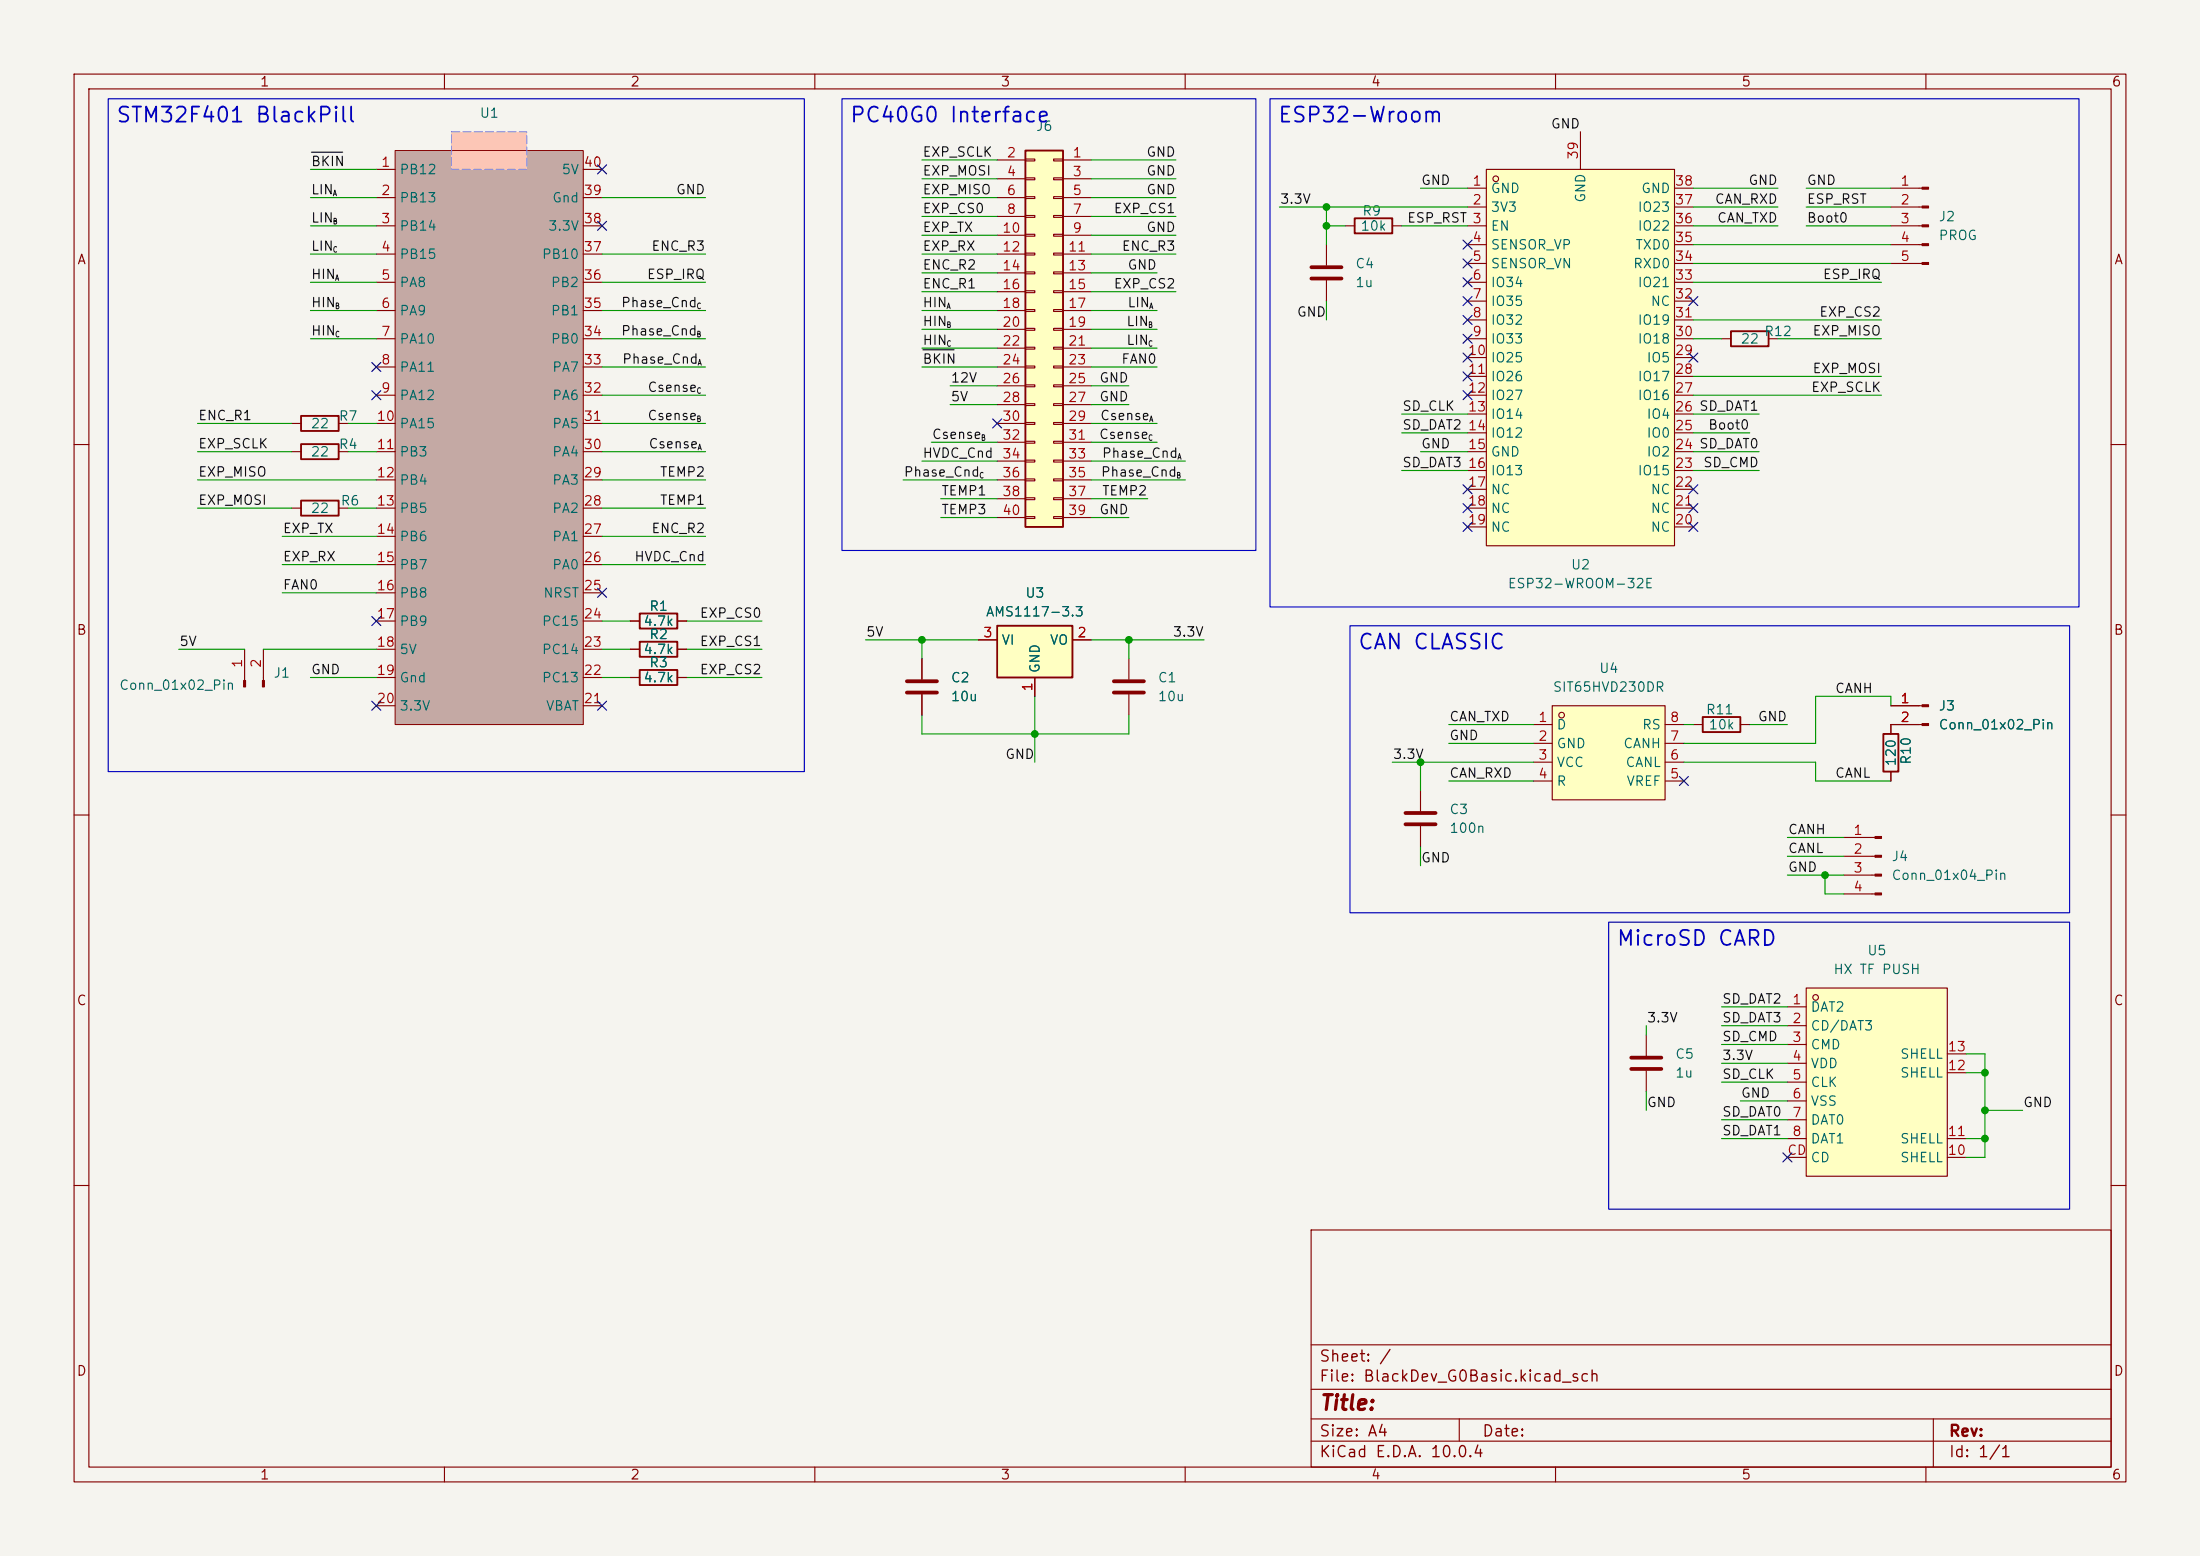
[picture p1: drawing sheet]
<svg xmlns="http://www.w3.org/2000/svg" width="297mm" height="210mm" viewBox="0 0 297 210" stroke-linecap="round" stroke-linejoin="round" font-family="sans-serif">
<path d="M0 0h297v210h-297z" fill="#f5f4ef" stroke="#f5f4ef" stroke-width=".14"/>
<g fill="none" stroke="#840000" stroke-width=".15">
<path d="M10 10h277v190h-277zM12 12h273v186h-273zM60 10v2M110 10v2M160 10v2M210 10v2M260 10v2M10 60h2M285 60h2M85.1 87.6h1.3M91.4 87.6h1.3M10 110h2"/>
<path d="M285 110h2M10 160h2M177 166h108v32h-108zM285 160h2M60 198v2M110 198v2M160 198v2M177 194.5h108M177 191.5h108M177 187.5h108M177 181.5h108M197 191.5v3"/>
<path d="M210 198v2M260 198v2M261 191.5v6.5"/>
</g>
<path d="M86.4 86.6h5v2h-5z" fill="none" stroke="#840000" stroke-width=".25"/>
<path d="M138.4 20.3h5.1v50.8h-5.1z" fill="#ffffc2"/>
<path d="M138.4 20.3h5.1v50.8h-5.1z" fill="none" stroke="#840000" stroke-width=".25"/>
<g fill="none" stroke="#840000" stroke-width=".15">
<path d="M134.6 21.6h3.8M134.6 24.1h3.8M134.6 26.7h3.8M134.6 29.2h3.8M134.6 31.8h3.8M134.6 34.3h3.8M134.6 36.8h3.8M134.6 39.4h3.8M138.4 21.5h1.3v.2h-1.3zM138.4 24h1.3v.3h-1.3zM138.4 26.5h1.3v.3h-1.3zM138.4 29.1h1.3v.2h-1.3z"/>
<path d="M138.4 31.6h1.3v.3h-1.3zM138.4 34.2h1.3v.2h-1.3zM138.4 36.7h1.3v.3h-1.3zM138.4 39.2h1.3v.3h-1.3zM142.2 21.5h1.3v.2h-1.3zM142.2 24h1.3v.3h-1.3zM142.2 26.5h1.3v.3h-1.3zM142.2 29.1h1.3v.2h-1.3zM142.2 31.6h1.3v.3h-1.3zM142.2 34.2h1.3v.2h-1.3zM142.2 36.7h1.3v.3h-1.3zM142.2 39.2h1.3v.3h-1.3z"/>
<path d="M143.5 21.6h3.8M143.5 24.1h3.8M143.5 26.7h3.8M143.5 29.2h3.8M143.5 31.8h3.8M143.5 34.3h3.8M143.5 36.8h3.8M143.5 39.4h3.8M134.6 41.9h3.8M134.6 44.5h3.8M134.6 47h3.8M134.6 49.5h3.8"/>
<path d="M134.6 52.1h3.8M134.6 54.6h3.8M134.6 57.2h3.8M134.6 59.7h3.8M138.4 41.8h1.3v.2h-1.3zM138.4 44.3h1.3v.3h-1.3zM138.4 46.9h1.3v.2h-1.3zM138.4 49.4h1.3v.3h-1.3zM138.4 51.9h1.3v.3h-1.3zM138.4 54.5h1.3v.2h-1.3zM138.4 57h1.3v.3h-1.3zM138.4 59.6h1.3v.2h-1.3z"/>
<path d="M142.2 41.8h1.3v.2h-1.3zM142.2 44.3h1.3v.3h-1.3zM142.2 46.9h1.3v.2h-1.3zM142.2 49.4h1.3v.3h-1.3zM142.2 51.9h1.3v.3h-1.3zM142.2 54.5h1.3v.2h-1.3zM142.2 57h1.3v.3h-1.3zM142.2 59.6h1.3v.2h-1.3zM143.5 41.9h3.8M143.5 44.5h3.8M143.5 47h3.8M143.5 49.5h3.8"/>
<path d="M143.5 52.1h3.8M143.5 54.6h3.8M143.5 57.2h3.8M143.5 59.7h3.8M134.6 62.2h3.8M134.6 64.8h3.8M134.6 67.3h3.8M134.6 69.9h3.8M138.4 62.1h1.3v.3h-1.3zM138.4 64.6h1.3v.3h-1.3zM138.4 67.2h1.3v.2h-1.3zM138.4 69.7h1.3v.3h-1.3z"/>
<path d="M142.2 62.1h1.3v.3h-1.3zM142.2 64.6h1.3v.3h-1.3zM142.2 67.2h1.3v.2h-1.3zM142.2 69.7h1.3v.3h-1.3zM143.5 62.2h3.8M143.5 64.8h3.8M143.5 67.3h3.8M143.5 69.9h3.8"/>
</g>
<path d="M134.6 84.5h10.2v6.9h-10.2z" fill="#ffffc2"/>
<path d="M182.9 29.5h5.1v2h-5.1zM233.7 44.7h5.1v2h-5.1zM134.6 84.5h10.2v6.9h-10.2z" fill="none" stroke="#840000" stroke-width=".25"/>
<path d="M179.1 33v2.8M179.1 37.8v2.8M181.6 30.5h1.3M188 30.5h1.2M232.4 45.7h1.3M238.8 45.7h1.2M132.1 86.4h2.5M139.7 91.4v2.6M144.8 86.4h2.5" fill="none" stroke="#840000" stroke-width=".15"/>
<path d="M177 36.1h4.1M177 37.6h4.1" fill="none" stroke="#840000" stroke-width=".51"/>
<path d="M200.7 22.9h25.4v50.8h-25.4z" fill="#ffffc2"/>
<g fill="none" stroke="#840000" stroke-width=".15">
<path d="M213.4 17.8v5.1M198.1 25.4h2.6M198.1 27.9h2.6M198.1 30.5h2.6M198.1 33h2.6M198.1 35.6h2.6M198.1 38.1h2.6M200.7 22.9h25.4v50.8h-25.4zM226.1 25.4h2.5M226.1 27.9h2.5M226.1 30.5h2.5M226.1 33h2.5"/>
<path d="M226.1 35.6h2.5M226.1 38.1h2.5M198.1 40.6h2.6M198.1 43.2h2.6M198.1 45.7h2.6M198.1 48.3h2.6M198.1 50.8h2.6M198.1 53.3h2.6M198.1 55.9h2.6M198.1 58.4h2.6M226.1 40.6h2.5M226.1 43.2h2.5"/>
<path d="M226.1 45.7h2.5M226.1 48.3h2.5M226.1 50.8h2.5M226.1 53.3h2.5M226.1 55.9h2.5M226.1 58.4h2.5M39.4 61h1.2M39.4 68.6h1.2M45.7 61h1.3M45.7 68.6h1.3M198.1 61h2.6M198.1 63.5h2.6"/>
<path d="M198.1 66h2.6M198.1 68.6h2.6M198.1 71.1h2.6M226.1 61h2.5M226.1 63.5h2.5M226.1 66h2.5M226.1 68.6h2.5M226.1 71.1h2.5M85.1 91.4h1.3M91.4 91.4h1.3M124.5 88.9v2.8M124.5 93.7v2.8"/>
<path d="M152.4 88.9v2.8M152.4 93.7v2.8M255.3 95.3h4.2M259.5 97.8h-4.2v1.3M248.9 113h4.2M248.9 115.6h4.2M248.9 118.1h4.2M255.3 104.1v1.3M222.2 139.7v2.8M248.9 120.7h4.2M222.2 144.5v2.8"/>
<circle cx="201.9" cy="24.1" r=".38"/>
</g>
<path d="M122.4 91.9h4.1M122.4 93.5h4.1M150.4 91.9h4M150.4 93.5h4M220.2 142.7h4.1M220.2 144.3h4.1" fill="none" stroke="#840000" stroke-width=".51"/>
<path d="M40.6 59.9h5.1v2.1h-5.1zM40.6 67.6h5.1v2h-5.1zM86.4 90.4h5v2.1h-5zM254.3 99.1h2v5h-2z" fill="none" stroke="#840000" stroke-width=".25"/>
<g fill="#840000" stroke="#840000" stroke-width=".15">
<path d="M259.5 95.1h.8v.3h-.8z"/>
<path d="M259.5 97.7h.8v.2h-.8z"/>
<path d="M253.1 112.9h.9v.3h-.9z"/>
<path d="M253.1 115.4h.9v.3h-.9z"/>
<path d="M253.1 118h.9v.2h-.9z"/>
<path d="M253.1 120.5h.9v.3h-.9z"/>
</g>
<path d="M243.8 133.4h19.1v25.4h-19.1z" fill="#ffffc2"/>
<g fill="none" stroke="#840000" stroke-width=".15">
<path d="M255.3 25.4h4.2M255.3 27.9h4.2M255.3 30.5h4.2M255.3 33h4.2M255.3 35.6h4.2M33 87.6v4.2M35.6 87.6v4.2M228.6 97.8h1.3M234.9 97.8h1.3M191.8 106.7v2.8M191.8 111.5v2.8M241.3 135.9h2.5"/>
<path d="M241.3 138.4h2.5M243.8 133.4h19.1v25.4h-19.1zM241.3 141h2.5M241.3 143.5h2.5M241.3 146.1h2.5M241.3 148.6h2.5M241.3 151.1h2.5M241.3 153.7h2.5M241.3 156.2h2.5M262.9 153.7h2.5M262.9 156.2h2.5M262.9 144.8h2.5"/>
<path d="M262.9 142.2h2.5"/>
<circle cx="245.1" cy="134.6" r=".38"/>
</g>
<g fill="#840000" stroke="#840000" stroke-width=".15">
<path d="M32.9 91.8h.2v.9h-.2z"/>
<path d="M35.4 91.8h.3v.9h-.3z"/>
<path d="M259.5 25.3h.8v.2h-.8z"/>
<path d="M259.5 27.8h.8v.3h-.8z"/>
<path d="M259.5 30.4h.8v.2h-.8z"/>
<path d="M259.5 32.9h.8v.2h-.8z"/>
<path d="M259.5 35.4h.8v.3h-.8z"/>
</g>
<path d="M189.7 109.7h4.1M189.7 111.3h4.1" fill="none" stroke="#840000" stroke-width=".51"/>
<path d="M229.9 96.8h5v2h-5z" fill="none" stroke="#840000" stroke-width=".25"/>
<path d="M209.5 95.3h15.3v12.7h-15.3z" fill="#ffffc2"/>
<g fill="none" stroke="#840000" stroke-width=".15">
<path d="M39.4 57.2h1.2M45.7 57.2h1.3M207 97.8h2.5M209.5 95.3h15.3v12.7h-15.3zM224.8 97.8h2.5M207 100.3h2.5M207 102.9h2.5M207 105.4h2.5M224.8 100.3h2.5M224.8 102.9h2.5M224.8 105.4h2.5"/>
<circle cx="210.8" cy="96.5" r=".38"/>
</g>
<path d="M40.6 56.1h5.1v2.1h-5.1z" fill="none" stroke="#840000" stroke-width=".25"/>
<path d="M53.3 20.3h25.4v77.5h-25.4z" fill="#c4a9a4"/>
<path d="M61 17.8h10.1v5.1h-10.1z" fill="#ffc6b5"/>
<path d="M53.3 20.3h25.4v77.5h-25.4z" fill="none" stroke="#840000" stroke-width=".14"/>
<path d="M61 17.8h10.1v5.1h-10.1z" fill="none" stroke="#8281ff" stroke-width=".14" stroke-dasharray="1.1 .4"/>
<g fill="none" stroke="#840000" stroke-width=".15">
<path d="M50.8 22.9h2.5M50.8 26.7h2.5M50.8 30.5h2.5M50.8 34.3h2.5M50.8 38.1h2.5M78.7 22.9h2.6M78.7 26.7h2.6M78.7 30.5h2.6M78.7 34.3h2.6M78.7 38.1h2.6M50.8 41.9h2.5M50.8 45.7h2.5"/>
<path d="M50.8 49.5h2.5M50.8 53.3h2.5M50.8 57.2h2.5M78.7 41.9h2.6M78.7 45.7h2.6M78.7 49.5h2.6M78.7 53.3h2.6M78.7 57.2h2.6M50.8 61h2.5M50.8 64.8h2.5M50.8 68.6h2.5M50.8 72.4h2.5"/>
<path d="M50.8 76.2h2.5M78.7 61h2.6M78.7 64.8h2.6M78.7 68.6h2.6M78.7 72.4h2.6M78.7 76.2h2.6M50.8 80h2.5M50.8 83.8h2.5M50.8 87.6h2.5M50.8 91.4h2.5M50.8 95.3h2.5M78.7 80h2.6"/>
<path d="M78.7 83.8h2.6M78.7 87.6h2.6M78.7 91.4h2.6M78.7 95.3h2.6M85.1 83.8h1.3M85.1 87.6h1.3M85.1 91.4h1.3M91.4 83.8h1.3M91.4 87.6h1.3M91.4 91.4h1.3M124.5 88.9v2.8M124.5 93.7v2.8"/>
<path d="M132.1 86.4h2.5M139.7 91.4v2.6M144.8 86.4h2.5M255.3 95.3h3.8M259.1 97.8h-3.8v1.3M255.3 104.1v1.3"/>
</g>
<path d="M86.4 82.8h5v2h-5z" fill="none" stroke="#840000" stroke-width=".25"/>
<path d="M42 20.5h4.3M124.6 47.2h4.2" fill="none" stroke="#0f0f0f" stroke-width=".15"/>
<g fill="none" stroke="#009600" stroke-width=".15">
<path d="M41.9 30.5h8.9M41.9 26.7h8.9M41.9 22.9h8.9M41.9 38.1h8.9M41.9 34.3h8.9M81.3 26.7h13.9M81.3 38.1h13.9M81.3 34.3h13.9M124.5 36.8h10.1M124.5 39.4h10.1M124.5 21.6h10.1M124.5 24.1h10.1"/>
<path d="M124.5 29.2h10.1M124.5 31.8h10.1M124.5 26.7h10.1M124.5 34.3h10.1M147.3 36.8h8.9M147.3 39.4h11.4M147.3 21.6h11.4M147.3 24.1h11.4M147.3 29.2h11.4M147.3 31.8h11.4M147.3 26.7h11.4M147.3 34.3h11.4"/>
<path d="M172.7 27.9h25.4M179.1 27.9v5.1M179.1 30.5h2.5M189.2 30.5h8.9M191.8 25.4h6.3M228.6 30.5h11.4M228.6 25.4h11.4M228.6 27.9h11.4M228.6 35.6h26.7M228.6 33h26.7M228.6 38.1h25.4M243.8 30.5h11.5"/>
<path d="M243.8 25.4h11.5M243.8 27.9h11.5M26.7 57.2h12.7M41.9 41.9h8.9M41.9 45.7h8.9M47 57.2h3.8M81.3 41.9h13.9M81.3 57.2h13.9M81.3 49.5h13.9M81.3 53.3h13.9M81.3 45.7h13.9M124.5 41.9h10.1"/>
<path d="M124.5 44.5h10.1M124.5 47h10.1M124.5 49.5h10.1M125.7 59.7h8.9M128.3 54.6h6.3M128.3 52.1h6.3M147.3 41.9h8.9M147.3 44.5h8.9M147.3 47h8.9M147.3 59.7h8.9M147.3 57.2h8.9M147.3 54.6h5.1"/>
<path d="M147.3 49.5h8.9M147.3 52.1h5.1M179.1 40.6v2.6M189.2 58.4h8.9M189.2 55.9h8.9M228.6 58.4h7.6M228.6 53.3h25.4M228.6 45.7h3.8M228.6 43.2h25.4M228.6 50.8h25.4M228.6 55.9h8.9M240 45.7h14"/>
<path d="M26.7 61h12.7M26.7 64.8h24.1M26.7 68.6h12.7M38.1 72.4h12.7M38.1 76.2h12.7M47 61h3.8M47 68.6h3.8M81.3 61h13.9M81.3 64.8h13.9M81.3 68.6h13.9M81.3 72.4h13.9M81.3 76.2h13.9"/>
<path d="M121.9 64.8h12.7M124.5 62.2h10.1M127 69.9h7.6M127 67.3h7.6M147.3 64.8h12.7M147.3 62.2h12.7M147.3 69.9h5.1M147.3 67.3h7.6M189.2 63.5h8.9M191.8 61h6.3M228.6 63.5h8.9M228.6 61h8.9"/>
<path d="M24.1 87.6h8.9M35.6 87.6h15.2M38.1 80h12.7M41.9 91.4h8.9M81.3 87.6h3.8M81.3 91.4h3.8M81.3 83.8h3.8M92.7 87.6h10.2M92.7 91.4h10.2M92.7 83.8h10.2M116.8 86.4h15.3M124.5 96.5v2.6h27.9v-2.6"/>
<path d="M124.5 86.4v2.5M139.7 94v8.9M147.3 86.4h15.3M152.4 86.4v2.5M195.6 97.8h11.4M227.3 97.8h1.3M236.2 97.8h5.1M255.3 95.3v-1.3h-10.2v6.3h-17.8M188 102.9h19M191.8 102.9v3.8M191.8 114.3v2.5M195.6 105.4h11.4"/>
<path d="M195.6 100.3h11.4M227.3 102.9h17.8v2.5h10.2M241.3 118.1h7.6M241.3 113h7.6M241.3 115.6h7.6M246.4 118.1v2.6h2.5M222.2 138.4v1.3M232.4 135.9h8.9M232.4 138.4h8.9M222.2 147.3v2.6M232.4 153.7h8.9M232.4 146.1h8.9"/>
<path d="M232.4 141h8.9M232.4 143.5h8.9M232.4 151.1h8.9M234.9 148.6h6.4M265.4 144.8h2.6M265.4 142.2h2.6v14h-2.6M265.4 153.7h2.6M268 149.9h5"/>
</g>
<g fill="none" stroke="#000084" stroke-width=".15">
<path d="M80.7 29.9l1.2 1.2M80.7 22.3l1.2 1.2M81.9 29.9l-1.2 1.2M81.9 22.3l-1.2 1.2M197.5 32.4l1.2 1.2M197.5 35l1.2 1.2M197.5 37.5l1.2 1.2M198.7 32.4l-1.2 1.2M198.7 35l-1.2 1.2M198.7 37.5l-1.2 1.2M50.2 52.7l1.2 1.2M50.2 48.9l1.2 1.2"/>
<path d="M51.4 52.7l-1.2 1.2M51.4 48.9l-1.2 1.2M134 56.5l1.2 1.3M135.2 56.5l-1.2 1.3M197.5 52.7l1.2 1.2M197.5 50.2l1.2 1.2M197.5 47.7l1.2 1.2M197.5 45.1l1.2 1.2M197.5 40l1.2 1.2M197.5 42.6l1.2 1.2M198.7 52.7l-1.2 1.2M198.7 50.2l-1.2 1.2"/>
<path d="M198.7 47.7l-1.2 1.2M198.7 45.1l-1.2 1.2M198.7 40l-1.2 1.2M198.7 42.6l-1.2 1.2M228 47.7l1.2 1.2M228 40l1.2 1.2M229.2 47.7l-1.2 1.2M229.2 40l-1.2 1.2M80.7 79.4l1.2 1.2M81.9 79.4l-1.2 1.2M197.5 65.4l1.2 1.2M197.5 68l1.2 1.2"/>
<path d="M197.5 70.5l1.2 1.2M198.7 65.4l-1.2 1.2M198.7 68l-1.2 1.2M198.7 70.5l-1.2 1.2M228 68l1.2 1.2M228 65.4l1.2 1.2M228 70.5l1.2 1.2M229.2 68l-1.2 1.2M229.2 65.4l-1.2 1.2M229.2 70.5l-1.2 1.2M50.2 94.6l1.2 1.3M50.2 83.2l1.2 1.2"/>
<path d="M51.4 94.6l-1.2 1.3M51.4 83.2l-1.2 1.2M80.7 94.6l1.2 1.3M81.9 94.6l-1.2 1.3M226.7 104.8l1.2 1.2M227.9 104.8l-1.2 1.2M240.7 155.6l1.2 1.2M241.9 155.6l-1.2 1.2"/>
</g>
<path d="M14.6 13.3h94v90.8h-94zM113.7 13.3h55.8v61h-55.8zM171.4 13.3h109.3v68.6h-109.3zM182.2 84.5h97.2v38.7h-97.2zM217.2 124.5h62.2v38.7h-62.2z" fill="none" stroke="#0000c2" stroke-width=".15"/>
<g fill="#009600" stroke="#009600" stroke-width=".14">
<circle cx="268" cy="149.9" r=".46"/>
<circle cx="268" cy="144.8" r=".46"/>
<circle cx="268" cy="153.7" r=".46"/>
<circle cx="246.4" cy="118.1" r=".46"/>
<circle cx="191.8" cy="102.9" r=".46"/>
<circle cx="179.1" cy="30.5" r=".46"/>
<circle cx="179.1" cy="27.9" r=".46"/>
<circle cx="124.5" cy="86.4" r=".46"/>
<circle cx="139.7" cy="99.1" r=".46"/>
<circle cx="152.4" cy="86.4" r=".46"/>
</g>
<g font-size="2" fill="#0000c2">
<text x="15.6" y="17">STM32F401 BlackPill</text>
<text x="114.6" y="17">PC40G0 Interface</text>
<text x="172.4" y="17">ESP32-Wroom</text>
<text x="183.2" y="88.2">CAN CLASSIC</text>
<text x="218.1" y="128.2">MicroSD CARD</text>
</g>
<text font-size="2" fill="#840000" x="178" y="190.8">Title:</text>
<g font-size="1.5" fill="#840000">
<text x="178" y="184.2">Sheet: /</text>
<text x="178" y="186.9">File: BlackDev_G0Basic.kicad_sch</text>
<text x="178" y="197.1">KiCad E.D.A. 10.0.4</text>
<text x="178" y="194.3">Size: A4</text>
<text x="200" y="194.3">Date:</text>
<text x="263" y="194.3">Rev:</text>
<text x="263" y="197.1">Id: 1/1</text>
</g>
<g font-size="1.3" fill="#840000">
<text x="35" y="12">1</text>
<text x="85" y="12">2</text>
<text x="135" y="12">3</text>
<text x="185" y="12">4</text>
<text x="235" y="12">5</text>
<text x="285" y="12">6</text>
<text x="10.3" y="36">A</text>
<text x="285.3" y="36">A</text>
<text x="10.3" y="86">B</text>
<text x="285.3" y="86">B</text>
<text x="10.3" y="136">C</text>
<text x="285.3" y="136">C</text>
<text x="10.3" y="186">D</text>
<text x="285.3" y="186">D</text>
<text x="35" y="200">1</text>
<text x="85" y="200">2</text>
<text x="135" y="200">3</text>
<text x="185" y="200">4</text>
<text x="235" y="200">5</text>
<text x="285" y="200">6</text>
</g>
<g font-size="1.3" fill="#006464">
<text x="64.7" y="16.2">U1</text>
<text x="139.8" y="18">J6</text>
<text x="53.8" y="23.8">PB12</text>
<text x="75.7" y="23.8">5V</text>
<text x="53.8" y="27.6">PB13</text>
<text x="74.5" y="27.6">Gnd</text>
<text x="183.8" y="29.4">R9</text>
<text x="201.2" y="26.4">GND</text>
<text x="201.2" y="28.9">3V3</text>
<text x="214.3" y="27.4" transform="rotate(-90 214.3 27.4)">GND</text>
<text x="221" y="28.9">IO23</text>
<text x="221.5" y="26.4">GND</text>
<text x="53.8" y="31.5">PB14</text>
<text x="53.8" y="35.3">PB15</text>
<text x="73.1" y="35.3">PB10</text>
<text x="73.9" y="31.5">3.3V</text>
<text x="183.6" y="31.5">10k</text>
<text x="201.2" y="31.5">EN</text>
<text x="201.2" y="34">SENSOR_VP</text>
<text x="220.7" y="34">TXD0</text>
<text x="221" y="31.5">IO22</text>
<text x="261.6" y="30.2">J2</text>
<text x="261.6" y="32.7">PROG</text>
<text x="53.8" y="39.1">PA8</text>
<text x="74.3" y="39.1">PB2</text>
<text x="182.9" y="36.5">C4</text>
<text x="182.9" y="39.1">1u</text>
<text x="201.2" y="36.5">SENSOR_VN</text>
<text x="201.2" y="39.1">IO34</text>
<text x="201.2" y="41.6">IO35</text>
<text x="220.4" y="36.5">RXD0</text>
<text x="221" y="39.1">IO21</text>
<text x="222.7" y="41.6">NC</text>
<text x="53.8" y="42.9">PA9</text>
<text x="53.8" y="46.7">PA10</text>
<text x="74.3" y="46.7">PB0</text>
<text x="74.3" y="42.9">PB1</text>
<text x="201.2" y="44.2">IO32</text>
<text x="201.2" y="46.7">IO33</text>
<text x="221" y="46.7">IO18</text>
<text x="221" y="44.2">IO19</text>
<text x="234.9" y="46.7">22</text>
<text x="238.1" y="45.7">R12</text>
<text x="53.8" y="50.5">PA11</text>
<text x="74.5" y="50.5">PA7</text>
<text x="201.2" y="49.2">IO25</text>
<text x="201.2" y="51.8">IO26</text>
<text x="221" y="51.8">IO17</text>
<text x="222.2" y="49.2">IO5</text>
<text x="41.9" y="58.1">22</text>
<text x="45.6" y="57.1">R7</text>
<text x="53.8" y="54.3">PA12</text>
<text x="53.8" y="58.1">PA15</text>
<text x="74.5" y="58.1">PA5</text>
<text x="74.5" y="54.3">PA6</text>
<text x="201.2" y="54.3">IO27</text>
<text x="201.2" y="56.9">IO14</text>
<text x="201.2" y="59.4">IO12</text>
<text x="221" y="54.3">IO16</text>
<text x="222.2" y="59.4">IO0</text>
<text x="222.2" y="56.9">IO4</text>
<text x="41.9" y="61.9">22</text>
<text x="45.6" y="60.9">R4</text>
<text x="53.8" y="61.9">PB3</text>
<text x="53.8" y="65.7">PB4</text>
<text x="74.5" y="65.7">PA3</text>
<text x="74.5" y="61.9">PA4</text>
<text x="201.2" y="61.9">GND</text>
<text x="201.2" y="64.5">IO13</text>
<text x="221" y="64.5">IO15</text>
<text x="222.2" y="61.9">IO2</text>
<text x="41.9" y="69.6">22</text>
<text x="45.9" y="68.5">R6</text>
<text x="53.8" y="69.6">PB5</text>
<text x="74.5" y="69.6">PA2</text>
<text x="201.2" y="67">NC</text>
<text x="201.2" y="69.6">NC</text>
<text x="222.7" y="69.6">NC</text>
<text x="222.7" y="67">NC</text>
<text x="53.8" y="73.4">PB6</text>
<text x="53.8" y="77.2">PB7</text>
<text x="74.5" y="77.2">PA0</text>
<text x="74.5" y="73.4">PA1</text>
<text x="201.2" y="72.1">NC</text>
<text x="212" y="77.2">U2</text>
<text x="222.7" y="72.1">NC</text>
<text x="53.8" y="81">PB8</text>
<text x="73.3" y="81">NRST</text>
<text x="87.6" y="82.8">R1</text>
<text x="133" y="83.5">AMS1117-3.3</text>
<text x="138.3" y="81">U3</text>
<text x="203.5" y="79.7">ESP32-WROOM-32E</text>
<text x="53.8" y="84.8">PB9</text>
<text x="53.8" y="88.6">5V</text>
<text x="73.1" y="88.6">PC14</text>
<text x="73.1" y="84.8">PC15</text>
<text x="86.8" y="88.6">4.7k</text>
<text x="86.8" y="84.8">4.7k</text>
<text x="87.6" y="86.6">R2</text>
<text x="135.1" y="87.3">VI</text>
<text x="141.6" y="87.3">VO</text>
<text x="16" y="93.4">Conn_01x02_Pin</text>
<text x="36.8" y="91.8">J1</text>
<text x="53.8" y="92.4">Gnd</text>
<text x="73.1" y="92.4">PC13</text>
<text x="86.8" y="92.4">4.7k</text>
<text x="87.6" y="90.4">R3</text>
<text x="128.3" y="92.4">C2</text>
<text x="128.3" y="95">10u</text>
<text x="140.7" y="90.9" transform="rotate(-90 140.7 90.9)">GND</text>
<text x="156.2" y="92.4">C1</text>
<text x="156.2" y="95">10u</text>
<text x="209.5" y="93.7">SIT65HVD230DR</text>
<text x="215.8" y="91.1">U4</text>
<text x="53.8" y="96.2">3.3V</text>
<text x="73.6" y="96.2">VBAT</text>
<text x="210.1" y="98.8">D</text>
<text x="210.1" y="101.3">GND</text>
<text x="219.1" y="101.3">CANH</text>
<text x="221.6" y="98.8">RS</text>
<text x="230.2" y="96.7">R11</text>
<text x="230.6" y="98.8">10k</text>
<text x="261.6" y="96.2">J3</text>
<text x="261.6" y="98.8">Conn_01x02_Pin</text>
<text x="210.1" y="103.8">VCC</text>
<text x="210.1" y="106.4">R</text>
<text x="219.4" y="103.8">CANL</text>
<text x="219.5" y="106.4">VREF</text>
<text x="256.2" y="103.5" transform="rotate(-90 256.2 103.5)">120</text>
<text x="258.3" y="103.3" transform="rotate(-90 258.3 103.3)">R10</text>
<text x="195.6" y="110.2">C3</text>
<text x="195.6" y="112.7">100n</text>
<text x="255.3" y="116.5">J4</text>
<text x="255.3" y="119.1">Conn_01x04_Pin</text>
<text x="247.4" y="131.8">HX TF PUSH</text>
<text x="252" y="129.2">U5</text>
<text x="244.3" y="136.9">DAT2</text>
<text x="226.1" y="143.2">C5</text>
<text x="244.3" y="139.4">CD/DAT3</text>
<text x="244.3" y="141.9">CMD</text>
<text x="256.4" y="143.2">SHELL</text>
<text x="226.1" y="145.8">1u</text>
<text x="244.3" y="144.5">VDD</text>
<text x="244.3" y="147">CLK</text>
<text x="244.3" y="149.6">VSS</text>
<text x="256.4" y="145.8">SHELL</text>
<text x="244.3" y="152.1">DAT0</text>
<text x="244.3" y="154.6">DAT1</text>
<text x="256.4" y="154.6">SHELL</text>
<text x="244.3" y="157.2">CD</text>
<text x="256.4" y="157.2">SHELL</text>
</g>
<g font-size="1.3" fill="#0f0f0f">
<text x="209.3" y="17.7">GND</text>
<text x="41.9" y="22.7">BKIN</text>
<text x="124.5" y="21.5">EXP_SCLK</text>
<text x="154.7" y="21.5">GND</text>
<text x="41.9" y="26.5">LIN</text>
<text x="91.2" y="26.5">GND</text>
<text x="124.5" y="24">EXP_MOSI</text>
<text x="124.5" y="29.1">EXP_CS0</text>
<text x="124.5" y="26.5">EXP_MISO</text>
<text x="150.3" y="29.1">EXP_CS1</text>
<text x="154.7" y="24">GND</text>
<text x="154.7" y="26.5">GND</text>
<text x="172.7" y="27.8">3.3V</text>
<text x="191.8" y="25.3">GND</text>
<text x="231.4" y="27.8">CAN_RXD</text>
<text x="236" y="25.3">GND</text>
<text x="243.8" y="25.3">GND</text>
<text x="243.8" y="27.8">ESP_RST</text>
<text x="41.9" y="30.4">LIN</text>
<text x="41.9" y="34.2">LIN</text>
<text x="87.9" y="34.2">ENC_R3</text>
<text x="124.5" y="34.2">EXP_RX</text>
<text x="124.5" y="31.6">EXP_TX</text>
<text x="151.4" y="34.2">ENC_R3</text>
<text x="154.7" y="31.6">GND</text>
<text x="189.9" y="30.4">ESP_RST 3</text>
<text x="231.7" y="30.4">CAN_TXD</text>
<text x="243.8" y="30.4">Boot0</text>
<text x="41.9" y="38">HIN</text>
<text x="41.9" y="41.8">HIN</text>
<text x="83.8" y="41.8">Phase_Cnd</text>
<text x="87.2" y="38">ESP_IRQ</text>
<text x="124.5" y="41.8">HIN</text>
<text x="124.5" y="36.7">ENC_R2</text>
<text x="124.5" y="39.2">ENC_R1</text>
<text x="150.3" y="39.2">EXP_CS2</text>
<text x="152.1" y="41.8">LIN</text>
<text x="152.1" y="36.7">GND</text>
<text x="246" y="38">ESP_IRQ</text>
<text x="41.9" y="45.6">HIN</text>
<text x="83.8" y="45.6">Phase_Cnd</text>
<text x="124.5" y="44.3">HIN</text>
<text x="124.5" y="46.9">HIN</text>
<text x="152" y="44.3">LIN</text>
<text x="152" y="46.9">LIN</text>
<text x="175" y="43.1">GND</text>
<text x="244.6" y="45.6">EXP_MISO</text>
<text x="245.5" y="43.1">EXP_CS2</text>
<text x="83.9" y="49.4">Phase_Cnd</text>
<text x="87.3" y="53.2">Csense</text>
<text x="124.5" y="49.4">BKIN</text>
<text x="128.3" y="51.9">12V</text>
<text x="148.3" y="51.9">GND</text>
<text x="151.3" y="49.4">FAN0</text>
<text x="244.4" y="53.2">EXP_SCLK</text>
<text x="244.6" y="50.7">EXP_MOSI</text>
<text x="26.7" y="57">ENC_R1</text>
<text x="87.3" y="57">Csense</text>
<text x="125.7" y="59.6">Csense</text>
<text x="128.3" y="54.5">5V</text>
<text x="148.3" y="59.6">Csense</text>
<text x="148.3" y="54.5">GND</text>
<text x="148.4" y="57">Csense</text>
<text x="189.2" y="58.3">SD_DAT2</text>
<text x="189.2" y="55.8">SD_CLK</text>
<text x="230.5" y="58.3">Boot0</text>
<text x="26.7" y="64.6">EXP_MISO</text>
<text x="26.7" y="60.8">EXP_SCLK</text>
<text x="87.5" y="60.8">Csense</text>
<text x="89" y="64.6">TEMP2</text>
<text x="121.9" y="64.6">Phase_Cnd</text>
<text x="124.5" y="62.1">HVDC_Cnd</text>
<text x="148.5" y="64.6">Phase_Cnd</text>
<text x="148.7" y="62.1">Phase_Cnd</text>
<text x="189.2" y="63.4">SD_DAT3</text>
<text x="191.8" y="60.8">GND</text>
<text x="229.8" y="63.4">SD_CMD</text>
<text x="26.7" y="68.5">EXP_MOSI</text>
<text x="89" y="68.5">TEMP1</text>
<text x="127" y="67.2">TEMP1</text>
<text x="127" y="69.7">TEMP3</text>
<text x="148.3" y="69.7">GND</text>
<text x="148.7" y="67.2">TEMP2</text>
<text x="38.1" y="72.3">EXP_TX</text>
<text x="38.1" y="76.1">EXP_RX</text>
<text x="85.6" y="76.1">HVDC_Cnd</text>
<text x="87.9" y="72.3">ENC_R2</text>
<text x="38.1" y="79.9">FAN0</text>
<text x="94.4" y="83.7">EXP_CS0</text>
<text x="24.1" y="87.5">5V</text>
<text x="94.4" y="87.5">EXP_CS1</text>
<text x="116.8" y="86.2">5V</text>
<text x="158.2" y="86.2">3.3V</text>
<text x="41.9" y="91.3">GND</text>
<text x="94.4" y="91.3">EXP_CS2</text>
<text x="247.6" y="93.9">CANH</text>
<text x="195.6" y="100.2">GND</text>
<text x="195.6" y="97.7">CAN_TXD</text>
<text x="237.2" y="97.7">GND</text>
<text x="135.6" y="102.7">GND</text>
<text x="188" y="102.7">3.3V</text>
<text x="195.6" y="105.3">CAN_RXD</text>
<text x="247.6" y="105.3">CANL</text>
<text x="241.3" y="112.9">CANH</text>
<text x="191.8" y="116.7">GND</text>
<text x="241.3" y="118">GND</text>
<text x="241.3" y="115.4">CANL</text>
<text x="232.4" y="135.8">SD_DAT2</text>
<text x="222.2" y="138.3">3.3V</text>
<text x="232.4" y="143.4">3.3V</text>
<text x="232.4" y="140.8">SD_CMD</text>
<text x="232.4" y="138.3">SD_DAT3</text>
<text x="222.2" y="149.7">GND</text>
<text x="232.4" y="145.9">SD_CLK</text>
<text x="234.9" y="148.5">GND</text>
<text x="273" y="149.7">GND</text>
<text x="232.4" y="153.5">SD_DAT1</text>
<text x="232.4" y="151">SD_DAT0</text>
</g>
<g font-size="1.3" fill="#a90000">
<text x="51.4" y="22.8">1</text>
<text x="78.7" y="22.8">40</text>
<text x="135.8" y="21.6">2</text>
<text x="144.7" y="21.6">1</text>
<text x="213.3" y="21.6" transform="rotate(-90 213.3 21.6)">39</text>
<text x="51.4" y="26.6">2</text>
<text x="78.7" y="26.6">39</text>
<text x="135.8" y="24.1">4</text>
<text x="135.8" y="26.6">6</text>
<text x="135.8" y="29.2">8</text>
<text x="144.7" y="24.1">3</text>
<text x="144.7" y="26.6">5</text>
<text x="144.7" y="29.2">7</text>
<text x="198.7" y="25.4">1</text>
<text x="198.7" y="27.9">2</text>
<text x="226" y="27.9">37</text>
<text x="226" y="25.4">38</text>
<text x="256.5" y="25.4">1</text>
<text x="256.5" y="27.9">2</text>
<text x="51.4" y="30.5">3</text>
<text x="51.4" y="34.3">4</text>
<text x="78.7" y="34.3">37</text>
<text x="78.7" y="30.5">38</text>
<text x="135.2" y="31.7">10</text>
<text x="135.2" y="34.3">12</text>
<text x="144.1" y="34.3">11</text>
<text x="144.7" y="31.7">9</text>
<text x="198.7" y="33">4</text>
<text x="198.7" y="35.5">5</text>
<text x="226" y="35.5">34</text>
<text x="226" y="33">35</text>
<text x="226" y="30.5">36</text>
<text x="256.5" y="30.5">3</text>
<text x="256.5" y="33">4</text>
<text x="256.5" y="35.5">5</text>
<text x="51.4" y="38.1">5</text>
<text x="51.4" y="41.9">6</text>
<text x="78.7" y="41.9">35</text>
<text x="78.7" y="38.1">36</text>
<text x="135.2" y="36.8">14</text>
<text x="135.2" y="39.3">16</text>
<text x="135.2" y="41.9">18</text>
<text x="144.1" y="36.8">13</text>
<text x="144.1" y="39.3">15</text>
<text x="144.1" y="41.9">17</text>
<text x="198.7" y="38.1">6</text>
<text x="198.7" y="40.6">7</text>
<text x="226" y="40.6">32</text>
<text x="226" y="38.1">33</text>
<text x="51.4" y="45.7">7</text>
<text x="78.7" y="45.7">34</text>
<text x="135.2" y="44.4">20</text>
<text x="135.2" y="47">22</text>
<text x="144.1" y="44.4">19</text>
<text x="144.1" y="47">21</text>
<text x="198.7" y="43.2">8</text>
<text x="198.7" y="45.7">9</text>
<text x="226" y="45.7">30</text>
<text x="226" y="43.2">31</text>
<text x="51.4" y="49.5">8</text>
<text x="51.4" y="53.3">9</text>
<text x="78.7" y="53.3">32</text>
<text x="78.7" y="49.5">33</text>
<text x="135.2" y="49.5">24</text>
<text x="135.2" y="52">26</text>
<text x="144.1" y="49.5">23</text>
<text x="144.1" y="52">25</text>
<text x="198.1" y="48.2">10</text>
<text x="198.1" y="50.8">11</text>
<text x="198.1" y="53.3">12</text>
<text x="226" y="53.3">27</text>
<text x="226" y="50.8">28</text>
<text x="226" y="48.2">29</text>
<text x="50.8" y="57.1">10</text>
<text x="78.7" y="57.1">31</text>
<text x="135.2" y="54.6">28</text>
<text x="135.2" y="57.1">30</text>
<text x="135.2" y="59.7">32</text>
<text x="144.1" y="54.6">27</text>
<text x="144.1" y="57.1">29</text>
<text x="144.1" y="59.7">31</text>
<text x="198.1" y="55.9">13</text>
<text x="198.1" y="58.4">14</text>
<text x="226" y="58.4">25</text>
<text x="226" y="55.9">26 SD_DAT1</text>
<text x="50.8" y="60.9">11</text>
<text x="50.8" y="64.7">12</text>
<text x="78.7" y="64.7">29</text>
<text x="78.7" y="60.9">30</text>
<text x="135.2" y="62.2">34</text>
<text x="135.2" y="64.7">36</text>
<text x="144.1" y="62.2">33</text>
<text x="144.1" y="64.7">35</text>
<text x="198.1" y="60.9">15</text>
<text x="198.1" y="63.5">16</text>
<text x="226" y="63.5">23</text>
<text x="226" y="60.9">24 SD_DAT0</text>
<text x="50.8" y="68.6">13</text>
<text x="78.7" y="68.6">28</text>
<text x="135.2" y="67.3">38</text>
<text x="135.2" y="69.8">40</text>
<text x="144.1" y="67.3">37</text>
<text x="144.1" y="69.8">39</text>
<text x="198.1" y="66">17</text>
<text x="198.1" y="68.6">18</text>
<text x="198.1" y="71.1">19</text>
<text x="226" y="71.1">20</text>
<text x="226" y="68.6">21</text>
<text x="226" y="66">22</text>
<text x="50.8" y="72.4">14</text>
<text x="50.8" y="76.2">15</text>
<text x="78.7" y="76.2">26</text>
<text x="78.7" y="72.4">27</text>
<text x="50.8" y="80">16</text>
<text x="50.8" y="83.8">17</text>
<text x="78.7" y="83.8">24</text>
<text x="78.7" y="80">25</text>
<text x="50.8" y="87.6">18</text>
<text x="78.7" y="87.6">23</text>
<text x="132.6" y="86.3">3</text>
<text x="145.3" y="86.3">2</text>
<text x="33" y="90.2" transform="rotate(-90 33 90.2)">1</text>
<text x="35.5" y="90.2" transform="rotate(-90 35.5 90.2)">2</text>
<text x="50.8" y="91.4">19</text>
<text x="50.8" y="95.2">20</text>
<text x="78.7" y="95.2">21</text>
<text x="78.7" y="91.4">22</text>
<text x="139.7" y="93.4" transform="rotate(-90 139.7 93.4)">1</text>
<text x="256.5" y="95.2">1</text>
<text x="207.6" y="97.8">1</text>
<text x="207.6" y="100.3">2</text>
<text x="225.4" y="100.3">7</text>
<text x="225.4" y="97.8">8</text>
<text x="256.5" y="97.8">2</text>
<text x="207.6" y="102.8">3</text>
<text x="207.6" y="105.4">4</text>
<text x="225.4" y="105.4">5</text>
<text x="225.4" y="102.8">6</text>
<text x="250.1" y="113">1</text>
<text x="250.1" y="115.5">2</text>
<text x="250.1" y="118.1">3</text>
<text x="250.1" y="120.6">4</text>
<text x="241.9" y="135.9">1</text>
<text x="241.9" y="138.4">2</text>
<text x="241.9" y="140.9">3</text>
<text x="241.9" y="143.5">4</text>
<text x="262.8" y="142.2">13</text>
<text x="241.9" y="146">5</text>
<text x="241.9" y="148.6">6</text>
<text x="262.8" y="144.8">12</text>
<text x="241.9" y="151.1">7</text>
<text x="241.9" y="153.6">8</text>
<text x="262.8" y="153.6">11</text>
<text x="241.2" y="156.2">CD</text>
<text x="262.8" y="156.2">10</text>
</g>
<g font-size=".8" fill="#0f0f0f">
<text x="44.9" y="26.7">A</text>
<text x="44.9" y="30.5">B</text>
<text x="44.9" y="34.3">C</text>
<text x="45.2" y="38.1">A</text>
<text x="45.2" y="41.9">B</text>
<text x="94" y="41.9">C</text>
<text x="127.7" y="41.9">A</text>
<text x="155.1" y="41.9">A</text>
<text x="45.2" y="45.7">C</text>
<text x="94" y="45.7">B</text>
<text x="127.7" y="44.4">B</text>
<text x="127.7" y="47">C</text>
<text x="154.9" y="44.4">B</text>
<text x="154.9" y="47">C</text>
<text x="94" y="53.3">C</text>
<text x="94.1" y="49.5">A</text>
<text x="94" y="57.1">B</text>
<text x="132.4" y="59.7">B</text>
<text x="154.9" y="59.7">C</text>
<text x="155.1" y="57.1">A</text>
<text x="94.1" y="60.9">A</text>
<text x="132.1" y="64.8">C</text>
<text x="158.7" y="64.8">B</text>
<text x="158.9" y="62.2">A</text>
</g>
</svg>
